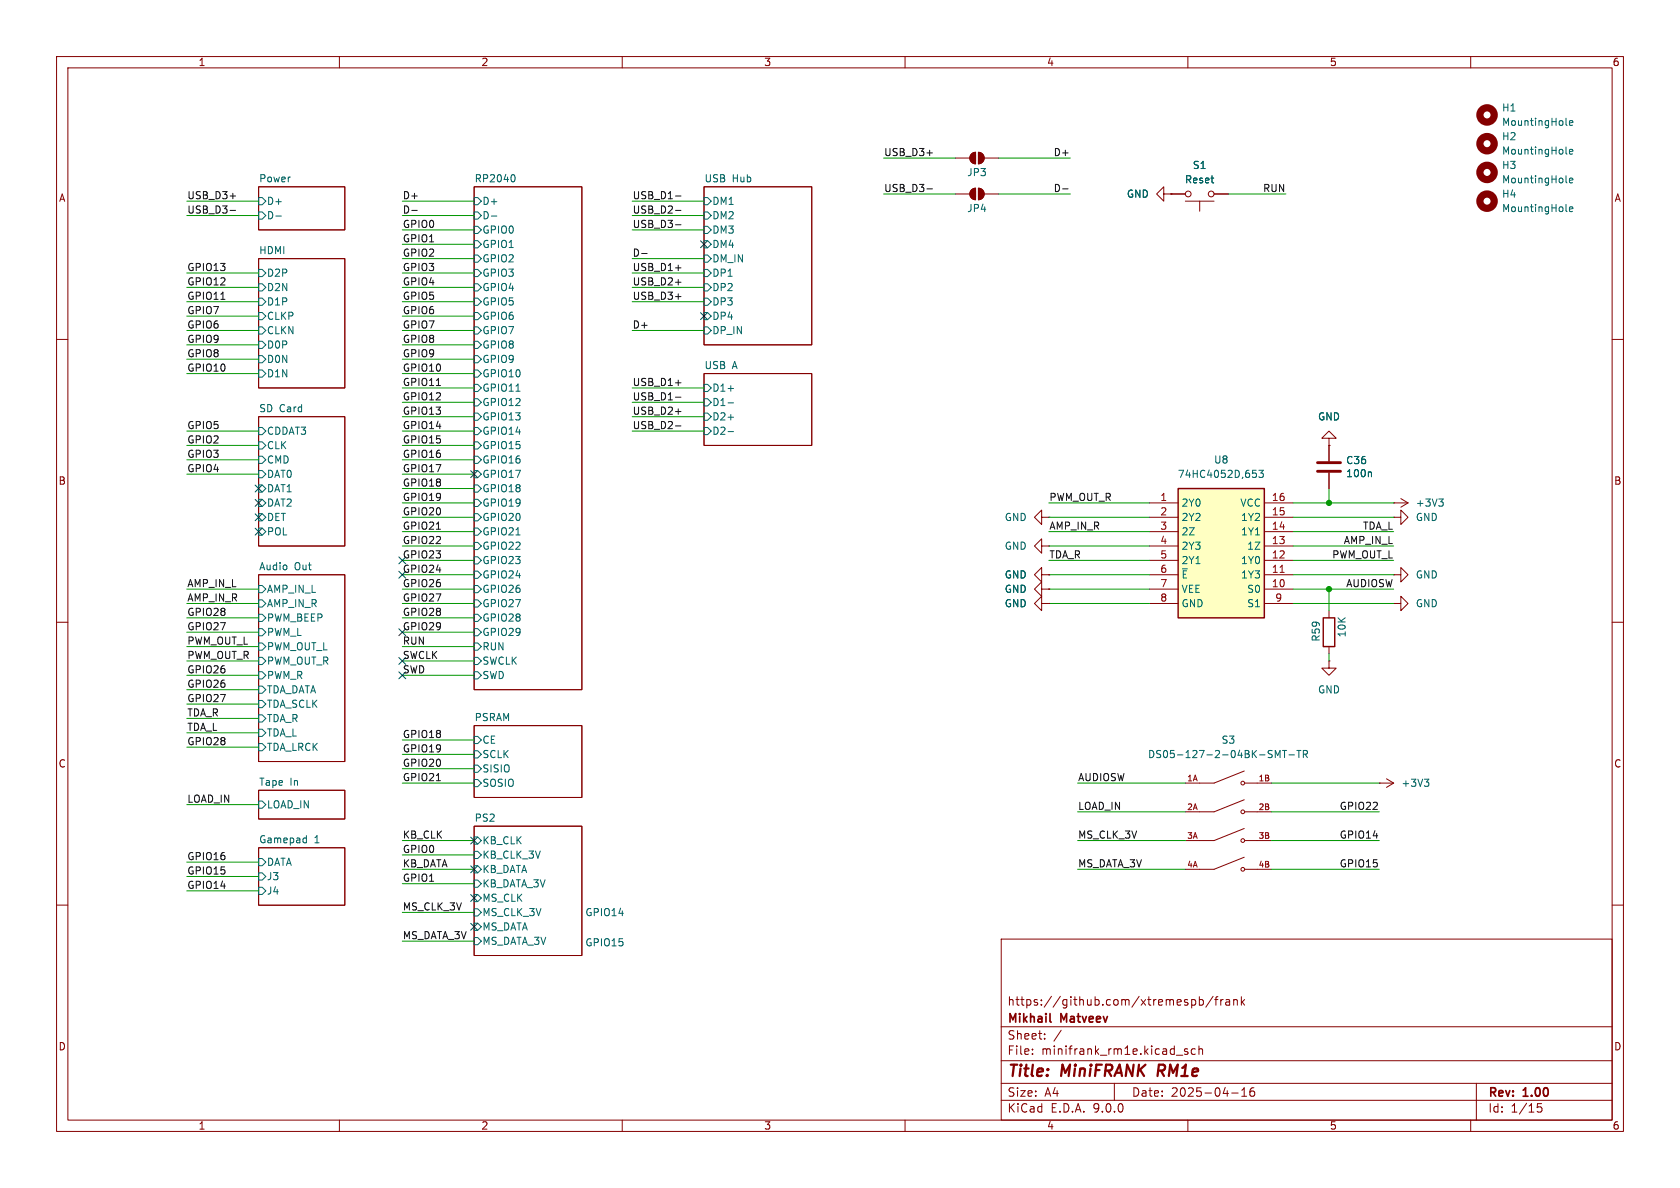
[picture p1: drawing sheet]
<svg xmlns="http://www.w3.org/2000/svg" width="297mm" height="210mm" viewBox="0 0 297 210" stroke-linecap="round" stroke-linejoin="round" font-family="sans-serif">
<g fill="none" stroke="#840000" stroke-width=".18">
<path d="M10 10h277v190h-277zM12 12h273v186h-273zM60 10v2M110 10v2M160 10v2M210 10v2M260 10v2M45.7 33h15.3v7.6h-15.3zM83.8 33h19.1v88.9h-19.1zM124.5 33h19v28h-19zM168.9 27.9h2.5M168.9 34.3h2.5"/>
<path d="M171.7 27.2l.8-.3v2.1a1.02 1.02 0 0 1-1-.7 1.02 1.02 0 0 1 .2-1.1zM171.7 33.6l.8-.3v2a1.02 1.02 0 0 1-1-.6 1.02 1.02 0 0 1 .2-1.1zM173 26.9a1.02 1.02 0 0 1 1 1 1.02 1.02 0 0 1-1 1.1zM173 33.3a1.02 1.02 0 0 1 1 1 1.02 1.02 0 0 1-1 1zM174 27.9h2.5M174 34.3h2.5M45.7 45.7h15.3v22.9h-15.3zM10 60h2M45.7 73.7h15.3v22.8h-15.3zM124.5 66h19v12.7h-19zM285 60h2M246.4 88.9h.1"/>
<path d="M246.4 88.9h2.5M247.6 88.1l1.3 .8M248.9 88.9l-1.3 .8M10 110h2M45.7 101.6h15.3v33h-15.3zM285 110h2M45.7 139.7h15.3v5.1h-15.3zM83.8 128.3h19.1v12.7h-19.1zM45.7 149.9h15.3v10.1h-15.3zM83.8 146.1h19.1v22.8h-19.1zM10 160h2M177 166h108v32h-108z"/>
<path d="M210.7 176.8l.4-.1 .3 .3v.4l-.2 .2h-.5M212 176.8l.5-.1 .2 .3v.4l-.1 .2h-.6M212 176.2v1.5M214.5 176.1l-1.3 2M214.7 176.7h.6M215.3 176.2l-.3 .2v1.3M215.8 176.7v1M216.2 176.7l-.2 .1-.2 .2M216.7 176.8h.6l.1 .9M217.4 177.1h-.5a.29 .29 0 0 0-.2 .3 .29 .29 0 0 0 .2 .3l.5-.1M218.1 176.8l.2-.1 .4 .1v.9M218.1 176.7v1"/>
<path d="M219.5 176.2v1.5M219.6 177.1l.4 .6M220 176.7l-.5 .6M285 160h2M60 198v2M110 198v2M160 198v2M177 194.5h108M177 191.5h108M177 187.5h108M177 181.5h108M182.5 186.3v.1"/>
<path d="M182.5 185.5v.1M184.7 183.6v.1M184.7 182.8v.1M187.6 182.1l-1.3 2M197 191.5v3M208 186.5h1.1M210 185.5l-.4-.1-.2 .2 .1 .2 .5 .2v.3h-.6M210 198v2M211.3 185.5l-.4-.1-.3 .3v.4l.1 .2h.6M212 185.5l.2-.1 .3 .1 .1 .9M212 184.9v1.5M217.7 193.2h1.2"/>
<path d="M219.5 193.8h.9M219.5 192.7l.5-.4v1.5M221.7 192.3a.59 .59 0 0 0-.7 .6v.6l.1 .2 .4 .1 .2-.1 .1-.5-.1-.3h-.5l-.2 .3M260 198v2M261 191.5v6.5M272.5 195.1h-.7l-.1 .7 .3-.1h.5l.1 .3-.1 .5-.2 .1-.6-.1"/>
</g>
<path d="M204.9 188.2l-.3 2" fill="none" stroke="#840000" stroke-width=".4"/>
<path d="M185.6 180.5l.2 .2" fill="none" stroke="#840000" stroke-width=".3"/>
<g fill="none" stroke="#006464" stroke-width=".18">
<path d="M45.7 34.9h.7l.6 .7-.6 .6h-.7zM45.7 37.5h.7l.6 .6-.6 .6h-.7zM48.8 38.2h.9M83.8 34.9h.7l.6 .7-.6 .6h-.7zM83.8 37.5h.7l.6 .6-.6 .6h-.7zM86.9 38.2h.9M90.8 30.9a.79 .79 0 0 1 0 1.2M124.5 34.9h.6l.6 .7-.6 .6h-.6zM124.5 37.5h.6l.6 .6-.6 .6h-.6zM276.8 37.2l.2 .2M276.8 27.1l.2 .1M276.8 32.1l.2 .2"/>
<path d="M277.5 37l.6-.1-.1-.3h-.4l-.1 .1v.6h.5M277.5 26.8l.6-.1-.1-.2-.4-.1-.1 .2v.6h.5M277.5 31.9l.6-.1-.1-.3h-.4l-.1 .2v.6h.5M45.7 47.6h.7l.6 .7-.6 .6h-.7zM45.7 50.2h.7l.6 .6-.6 .6h-.7zM45.7 52.7h.7l.6 .6-.6 .7h-.7zM45.7 55.2h.7l.6 .7-.6 .6h-.7zM45.7 57.8h.7l.6 .6-.6 .7h-.7zM83.8 40h.7l.6 .6-.6 .7h-.7zM83.8 42.5h.7l.6 .7-.6 .6h-.7zM83.8 45.1h.7l.6 .6-.6 .7h-.7zM83.8 47.6h.7l.6 .7-.6 .6h-.7z"/>
<path d="M83.8 50.2h.7l.6 .6-.6 .6h-.7zM83.8 52.7h.7l.6 .6-.6 .7h-.7zM83.8 55.2h.7l.6 .7-.6 .6h-.7zM83.8 57.8h.7l.6 .6-.6 .7h-.7zM124.5 40h.6l.6 .6-.6 .7h-.6zM124.5 42.5h.6l.6 .7-.6 .6h-.6zM124.5 45.1h.6l.6 .6-.6 .7h-.6zM124.5 47.6h.6l.6 .7-.6 .6h-.6zM124.5 50.2h.6l.6 .6-.6 .6h-.6zM124.5 52.7h.6l.6 .6-.6 .7h-.6zM124.5 55.2h.6l.6 .7-.6 .6h-.6zM124.5 57.8h.6l.6 .6-.6 .7h-.6z"/>
<path d="M45.7 60.3h.7l.6 .7-.6 .6h-.7zM45.7 62.9h.7l.6 .6-.6 .6h-.7zM45.7 65.4h.7l.6 .6-.6 .7h-.7zM45.7 75.6h.7l.6 .6-.6 .6h-.7zM45.7 78.1h.7l.6 .6-.6 .7h-.7zM83.8 60.3h.7l.6 .7-.6 .6h-.7zM83.8 62.9h.7l.6 .6-.6 .6h-.7zM83.8 65.4h.7l.6 .6-.6 .7h-.7zM83.8 67.9h.7l.6 .7-.6 .6h-.7zM83.8 70.5h.7l.6 .6-.6 .7h-.7zM83.8 73h.7l.6 .7-.6 .6h-.7zM83.8 75.6h.7l.6 .6-.6 .6h-.7z"/>
<path d="M83.8 78.1h.7l.6 .6-.6 .7h-.7zM91.2 69.2h.7M124.5 67.9h.6l.6 .7-.6 .6h-.6zM124.5 70.5h.6l.6 .6-.6 .7h-.6zM124.5 73h.6l.6 .7-.6 .6h-.6zM124.5 75.6h.6l.6 .6-.6 .6h-.6zM128.7 68.7h1M128.7 71.2h1M128.7 73.8h1M128.7 76.3h1M45.7 80.6h.7l.6 .7-.6 .6h-.7zM45.7 83.2h.7l.6 .6-.6 .7h-.7z"/>
<path d="M45.7 85.7h.7l.6 .7-.6 .6h-.7zM45.7 88.3h.7l.6 .6-.6 .6h-.7zM45.7 90.8h.7l.6 .6-.6 .7h-.7zM45.7 93.3h.7l.6 .7-.6 .6h-.7zM83.8 80.6h.7l.6 .7-.6 .6h-.7zM83.8 83.2h.7l.6 .6-.6 .7h-.7zM83.8 85.7h.7l.6 .7-.6 .6h-.7zM83.8 88.3h.7l.6 .6-.6 .6h-.7zM83.8 90.8h.7l.6 .6-.6 .7h-.7zM83.8 93.3h.7l.6 .7-.6 .6h-.7zM83.8 95.9h.7l.6 .6-.6 .7h-.7zM83.8 98.4h.7l.6 .7-.6 .6h-.7z"/>
<path d="M91.2 94.6h.7M254.4 88.2h.7l-.4 .5M254.9 88.7l.2 .2v.3l-.2 .3M45.7 103.5h.7l.6 .6-.6 .7h-.7zM45.7 106h.7l.6 .7-.6 .6h-.7zM45.7 108.6h.7l.6 .6-.6 .7h-.7zM45.7 111.1h.7l.6 .7-.6 .6h-.7zM45.7 113.7h.7l.6 .6-.6 .6h-.7zM45.7 116.2h.7l.6 .6-.6 .7h-.7zM45.7 118.7h.7l.6 .7-.6 .6h-.7zM83.8 101h.7l.6 .6-.6 .6h-.7zM83.8 103.5h.7l.6 .6-.6 .7h-.7z"/>
<path d="M83.8 106h.7l.6 .7-.6 .6h-.7zM83.8 108.6h.7l.6 .6-.6 .7h-.7zM83.8 111.1h.7l.6 .7-.6 .6h-.7zM83.8 113.7h.7l.6 .6-.6 .6h-.7zM83.8 116.2h.7l.6 .6-.6 .7h-.7zM83.8 118.7h.7l.6 .7-.6 .6h-.7zM45.7 121.3h.7l.6 .6-.6 .7h-.7zM45.7 128.9h.7l.6 .6-.6 .7h-.7zM45.7 131.4h.7l.6 .7-.6 .6h-.7zM45.7 126.4h.7l.6 .6-.6 .6h-.7zM45.7 123.8h.7l.6 .7-.6 .6h-.7zM83.8 130.2h.7l.6 .6-.6 .6h-.7z"/>
<path d="M83.8 132.7h.7l.6 .7-.6 .6h-.7zM83.8 135.3h.7l.6 .6-.6 .6h-.7zM83.8 137.8h.7l.6 .6-.6 .7h-.7zM45.7 141.6h.7l.6 .6-.6 .7h-.7zM45.7 151.8h.7l.6 .6-.6 .6h-.7zM45.7 154.3h.7l.6 .6-.6 .7h-.7zM45.7 156.8h.7l.6 .7-.6 .6h-.7zM53.8 148.1l.4 .1M54.2 147.7v1.3M54.2 148.9l-.4 .1M83.8 148h.7l.6 .6-.6 .6h-.7zM83.8 150.5h.7l.6 .6-.6 .7h-.7z"/>
<path d="M83.8 153h.7l.6 .7-.6 .6h-.7zM83.8 155.6h.7l.6 .6-.6 .6h-.7zM83.8 158.1h.7l.6 .7-.6 .6h-.7zM83.8 160.7h.7l.6 .6-.6 .6h-.7zM83.8 163.2h.7l.6 .6-.6 .7h-.7zM83.8 165.7h.7l.6 .7-.6 .6h-.7z"/>
</g>
<g fill="none" stroke="#840000" stroke-width="1.3">
<circle cx="262.9" cy="30.5" r="1.27"/>
<circle cx="262.9" cy="25.4" r="1.27"/>
<circle cx="262.9" cy="35.6" r="1.27"/>
</g>
<g fill="#840000" stroke="#840000" stroke-width=".18">
<path d="M171.7 27.2l.8-.3v2.1a1.02 1.02 0 0 1-1-.7 1.02 1.02 0 0 1 .2-1.1z"/>
<path d="M173 26.9a1.02 1.02 0 0 1 1 1 1.02 1.02 0 0 1-1 1.1z"/>
<path d="M171.7 33.6l.8-.3v2a1.02 1.02 0 0 1-1-.6 1.02 1.02 0 0 1 .2-1.1z"/>
<path d="M173 33.3a1.02 1.02 0 0 1 1 1 1.02 1.02 0 0 1-1 1z"/>
</g>
<path d="M208.3 86.4h15.2v22.8h-15.2z" fill="#ffffc2"/>
<path d="M208.3 86.4h15.2v22.8h-15.2zM233.9 109.2h2.1v5.1h-2.1z" fill="none" stroke="#840000" stroke-width=".25"/>
<g fill="none" stroke="#840000" stroke-width=".18">
<path d="M205.7 34.3v-1.3l-1.2 1.3 1.2 1.3v-1.3h1.3M207 34.3h.1M207 34.3h2.5M209.5 35.6h5.1M212.1 35.6v1.7M214.6 34.3h2.6M234.9 77.5h1.3l-1.3-1.3-1.2 1.3h1.2v1.2M234.9 78.7h.1M234.9 78.7v2.8M184.1 96.5v-1.2l-1.2 1.2 1.2 1.3v-1.3h1.3M184.1 91.4v-1.2l-1.2 1.2 1.2 1.3v-1.3h1.3M185.4 96.5h.1"/>
<path d="M185.4 91.4h.1M203.2 88.9h5.1M203.2 91.4h5.1M203.2 94h5.1M203.2 96.5h5.1M203.2 99.1h5.1M223.5 88.9h5.1M223.5 91.4h5.1M223.5 94h5.1M223.5 96.5h5.1M223.5 99.1h5.1M234.9 83.6v2.8"/>
<path d="M246.4 91.4h1.2v-1.2l1.3 1.2-1.3 1.3v-1.3M246.4 91.4h.1M184.1 101.6v-1.3l-1.2 1.3 1.2 1.3v-1.3h1.3M184.1 106.7v-1.3l-1.2 1.3 1.2 1.3v-1.3h1.3M184.1 104.1v-1.2l-1.2 1.2 1.2 1.3v-1.3h1.3M185.4 101.6h.1M185.4 106.7h.1M185.4 104.1h.1M203.2 101.6h5.1M203.2 104.1h5.1M203.2 106.7h5.1M223.5 101.6h5.1"/>
<path d="M223.5 104.1h5.1M223.5 106.7h5.1M234.9 116.8v1.3h1.3l-1.3 1.3-1.2-1.3h1.2M234.9 116.8h.1M234.9 108v1.2M234.9 114.3v1.3M246.4 101.6h1.2v-1.3l1.3 1.3-1.3 1.3v-1.3M246.4 101.6h.1M246.4 106.7h1.2v-1.3l1.3 1.3-1.3 1.3v-1.3M246.4 106.7h.1M220 136.3l-5.4 2.1h-5.1M220.1 138.4h4.7"/>
<path d="M243.8 138.4h.1M243.8 138.4h2.6M245.1 137.7l1.3 .7M246.4 138.4l-1.3 .8M220 141.4l-5.4 2.1h-5.1M220 146.5l-5.4 2.1h-5.1M220 151.5l-5.4 2.2h-5.1M220.1 143.5h4.7M220.1 148.6h4.7M220.1 153.7h4.7"/>
<circle cx="210.1" cy="34.3" r=".51"/>
<circle cx="214.1" cy="34.3" r=".51"/>
<circle cx="219.7" cy="138.4" r=".33"/>
<circle cx="219.7" cy="143.5" r=".33"/>
<circle cx="219.7" cy="148.6" r=".33"/>
<circle cx="219.7" cy="153.7" r=".33"/>
</g>
<g fill="none" stroke="#006464" stroke-width=".18">
<path d="M276.8 22l.2 .2M277.5 21.7l.6-.1-.1-.2-.4-.1-.1 .2v.6h.5M221.5 83.1h.6M221.6 83.6h.3l.2 .3-.1 .4-.4 .1M222.6 83.1h.7l-.4 .5 .4 .1v.6l-.2 .1-.5-.1M242.3 83.4l.2 .2v.7M209 100.6h.9M225.5 133.9v-1.2l.4 .9 .4-.9v1.2M226.7 132.7h.8M227.1 132.7v1.2M227.9 133.4h.9M229.3 132.7h.7"/>
<path d="M229.6 132.7v1.2M230.4 133.3h.6l.1-.2v-.3l-.7-.1v1.2M230.7 133.3l.4 .6M251.8 137.7h.8l-.4 .5M252.4 138.2l.2 .3v.3l-.2 .2"/>
</g>
<path d="M226.3 101.2h.7" fill="none" stroke="#a90000" stroke-width=".18"/>
<circle cx="262.9" cy="20.3" r="1.27" fill="none" stroke="#840000" stroke-width="1.3"/>
<path d="M232.9 81.8h4.1M232.9 83.3h4.1" fill="none" stroke="#840000" stroke-width=".51"/>
<g fill="none" stroke="#0f0f0f" stroke-width=".18">
<path d="M40.7 34.7h.9M40.7 37.2h.9M72.8 37.2h1M119.4 34.7h1M119.4 37.2h1M119.4 39.7h1M163.9 33.4h.9M163.9 27h.9M187.9 33.4h.9M39 52.9h.8M113.4 44.8h1M119.4 52.4h1"/>
<path d="M119.4 47.4h1M119.4 49.9h1M77.1 68.2h.8M119.4 72.8h1M119.4 67.7h1M119.4 70.2h1M119.4 75.3h1M77.1 93.6h.8M77.1 138h.8"/>
</g>
<g fill="none" stroke="#009600" stroke-width=".18">
<path d="M33 35.6h12.7M33 38.1h12.7M71.1 35.6h12.7M71.1 38.1h12.7M111.8 35.6h12.7M111.8 38.1h12.7M156.2 34.3h12.7M156.2 27.9h12.7M176.5 34.3h12.7M176.5 27.9h12.7M217.2 34.3h10.1M33 48.3h12.7"/>
<path d="M33 53.3h12.7M33 55.9h12.7M33 58.4h12.7M33 50.8h12.7M71.1 48.3h12.7M71.1 40.6h12.7M71.1 53.3h12.7M71.1 55.9h12.7M71.1 58.4h12.7M71.1 50.8h12.7M71.1 43.2h12.7M71.1 45.7h12.7"/>
<path d="M111.8 48.3h12.7M111.8 40.6h12.7M111.8 53.3h12.7M111.8 58.4h12.7M111.8 50.8h12.7M111.8 45.7h12.7M33 61h12.7M33 78.7h12.7M33 76.2h12.7M33 66h12.7M33 63.5h12.7M71.1 61h12.7"/>
<path d="M71.1 78.7h12.7M71.1 76.2h12.7M71.1 66h12.7M71.1 63.5h12.7M71.1 73.7h12.7M71.1 71.1h12.7M71.1 68.6h12.7M111.8 76.2h12.7M111.8 73.7h12.7M111.8 71.1h12.7M111.8 68.6h12.7M33 83.8h12.7"/>
<path d="M33 81.3h12.7M71.1 96.5h12.7M71.1 99.1h12.7M71.1 83.8h12.7M71.1 81.3h12.7M71.1 88.9h12.7M71.1 91.4h12.7M71.1 94h12.7M71.1 86.4h12.7M185.4 96.5h17.8M185.4 99.1h17.8M185.4 88.9h17.8"/>
<path d="M185.4 91.4h17.8M185.4 94h17.8M228.6 96.5h17.8M228.6 99.1h17.8M228.6 88.9h17.8M228.6 91.4h17.8M228.6 94h17.8M234.9 86.4v2.5M33 104.1h12.7M33 106.7h12.7M33 114.3h12.7M33 111.8h12.7"/>
<path d="M33 109.2h12.7M33 116.8h12.7M33 119.4h12.7M71.1 101.6h12.7M71.1 104.1h12.7M71.1 106.7h12.7M71.1 114.3h12.7M71.1 111.8h12.7M71.1 109.2h12.7M71.1 116.8h12.7M71.1 119.4h12.7M185.4 101.6h17.8"/>
<path d="M185.4 104.1h17.8M185.4 106.7h17.8M228.6 101.6h17.8M228.6 104.1h17.8M228.6 106.7h17.8M234.9 104.1v3.9M234.9 115.6v1.2M33 132.1h12.7M33 129.5h12.7M33 121.9h12.7M33 124.5h12.7M33 127h12.7"/>
<path d="M71.1 138.4h12.7M71.1 135.9h12.7M71.1 133.4h12.7M71.1 130.8h12.7M190.5 138.4h19M224.8 138.4h19M33 152.4h12.7M33 142.2h12.7M33 157.5h12.7M33 154.9h12.7M71.1 151.1h12.7M71.1 153.7h12.7"/>
<path d="M71.1 148.6h12.7M71.1 156.2h12.7M190.5 153.7h19M190.5 148.6h19M190.5 143.5h19M224.8 153.7h19M224.8 148.6h19M224.8 143.5h19M71.1 161.3h12.7M71.1 166.4h12.7"/>
</g>
<g fill="none" stroke="#000084" stroke-width=".18">
<path d="M123.9 42.6l1.2 1.2M123.9 55.3l1.2 1.2M125.1 42.6l-1.2 1.2M125.1 55.3l-1.2 1.2M45.1 88.3l1.2 1.2M45.1 90.8l1.2 1.2M45.1 93.4l1.2 1.2M45.1 85.8l1.2 1.2M46.3 88.3l-1.2 1.2M46.3 90.8l-1.2 1.2M46.3 93.4l-1.2 1.2M46.3 85.8l-1.2 1.2"/>
<path d="M70.5 98.5l1.2 1.2M71.7 98.5l-1.2 1.2M83.2 83.2l1.2 1.2M84.4 83.2l-1.2 1.2M70.5 111.2l1.2 1.2M70.5 101l1.2 1.2M70.5 116.2l1.2 1.2M70.5 118.8l1.2 1.2M71.7 111.2l-1.2 1.2M71.7 101l-1.2 1.2M71.7 116.2l-1.2 1.2M71.7 118.8l-1.2 1.2"/>
<path d="M83.2 153.1l1.2 1.2M83.2 158.1l1.2 1.3M83.2 148l1.2 1.2M84.4 153.1l-1.2 1.2M84.4 158.1l-1.2 1.3M84.4 148l-1.2 1.2M83.2 163.2l1.2 1.2M84.4 163.2l-1.2 1.2"/>
</g>
<g fill="#009600" stroke="#009600" stroke-width=".18">
<circle cx="234.9" cy="88.9" r=".46"/>
<circle cx="234.9" cy="104.1" r=".46"/>
</g>
<g font-size="2.8" fill="#840000">
<text x="178" y="190.9">Title:</text>
<text x="187.7" y="190.9">MiniFRANK</text>
<text x="205.5" y="190.9">RM1e</text>
</g>
<g font-size="2.1" fill="#840000">
<text x="178" y="178">https://github.com/xtremespb/frank</text>
<text x="178" y="184">Sheet:</text>
<text x="178" y="181.2">Mikhail</text>
<text x="187.6" y="181.2">Matveev</text>
<text x="178" y="186.7">File:</text>
<text x="184.1" y="186.7">minifrank_rm1e.kicad_sch</text>
<text x="178" y="196.9">KiCad</text>
<text x="178" y="194.1">Size:</text>
<text x="184.7" y="194.1">A4</text>
<text x="185.7" y="196.9">E.D.A.</text>
<text x="193.3" y="196.9">9.0.0</text>
<text x="200" y="194.1">Date:</text>
<text x="207" y="194.1">2025-04-16</text>
<text x="263" y="194.3">Rev:</text>
<text x="263" y="196.9">Id:</text>
<text x="267.1" y="196.9">1/15</text>
<text x="269.4" y="194.3">1.00</text>
</g>
<g font-size="1.8" fill="#840000">
<text x="35" y="11.9">1</text>
<text x="85" y="11.9">2</text>
<text x="135" y="11.9">3</text>
<text x="185" y="11.9">4</text>
<text x="235" y="11.9">5</text>
<text x="285" y="11.9">6</text>
<text x="10.3" y="35.9">A</text>
<text x="285.3" y="35.9">A</text>
<text x="10.3" y="85.9">B</text>
<text x="285.3" y="85.9">B</text>
<text x="10.3" y="135.9">C</text>
<text x="285.3" y="135.9">C</text>
<text x="10.3" y="185.9">D</text>
<text x="285.3" y="185.9">D</text>
<text x="35" y="199.9">1</text>
<text x="85" y="199.9">2</text>
<text x="135" y="199.9">3</text>
<text x="185" y="199.9">4</text>
<text x="235" y="199.9">5</text>
<text x="285" y="199.9">6</text>
</g>
<g font-size="1.8" fill="#006464">
<text x="265.4" y="19.9">H1</text>
<text x="265.4" y="22.5">MountingHole</text>
<text x="265.4" y="25">H2</text>
<text x="265.4" y="27.5">MountingHole</text>
<text x="45.7" y="32.3">Power</text>
<text x="83.8" y="32.3">RP2040</text>
<text x="124.5" y="32.3">USB</text>
<text x="129.4" y="32.3">Hub</text>
<text x="170.9" y="31.3">JP3</text>
<text x="199.1" y="35.2">GND</text>
<text x="209.4" y="32.6">Reset</text>
<text x="210.8" y="30.1">S1</text>
<text x="265.4" y="35.2">H4</text>
<text x="265.4" y="30.1">H3</text>
<text x="265.4" y="32.6">MountingHole</text>
<text x="47.1" y="36.4">D+</text>
<text x="47.1" y="39">D-</text>
<text x="85.2" y="36.4">D+</text>
<text x="85.2" y="39">D-</text>
<text x="85.2" y="41.5">GPIO0</text>
<text x="125.8" y="36.4">DM1</text>
<text x="125.8" y="39">DM2</text>
<text x="125.8" y="41.5">DM3</text>
<text x="170.9" y="37.7">JP4</text>
<text x="265.4" y="37.7">MountingHole</text>
<text x="45.7" y="45">HDMI</text>
<text x="85.2" y="44">GPIO1</text>
<text x="85.2" y="46.6">GPIO2</text>
<text x="125.8" y="44">DM4</text>
<text x="125.8" y="46.6">DM_IN</text>
<text x="47.1" y="49.1">D2P</text>
<text x="47.1" y="51.7">D2N</text>
<text x="85.2" y="49.1">GPIO3</text>
<text x="85.2" y="51.7">GPIO4</text>
<text x="125.8" y="49.1">DP1</text>
<text x="125.8" y="51.7">DP2</text>
<text x="47.1" y="54.2">D1P</text>
<text x="47.1" y="56.7">CLKP</text>
<text x="47.1" y="59.3">CLKN</text>
<text x="85.2" y="54.2">GPIO5</text>
<text x="85.2" y="56.7">GPIO6</text>
<text x="85.2" y="59.3">GPIO7</text>
<text x="125.8" y="54.2">DP3</text>
<text x="125.8" y="56.7">DP4</text>
<text x="125.8" y="59.3">DP_IN</text>
<text x="47.1" y="61.8">D0P</text>
<text x="47.1" y="64.4">D0N</text>
<text x="85.2" y="61.8">GPIO8</text>
<text x="85.2" y="64.4">GPIO9</text>
<text x="124.5" y="65.3">USB</text>
<text x="129.4" y="65.3">A</text>
<text x="47.1" y="66.9">D1N</text>
<text x="85.2" y="66.9">GPIO10</text>
<text x="85.2" y="69.4">GPIO11</text>
<text x="85.2" y="72">GPIO12</text>
<text x="125.8" y="69.4">D1+</text>
<text x="125.8" y="72">D1-</text>
<text x="45.7" y="72.9">SD Card</text>
<text x="47.1" y="77.1">CDDAT3</text>
<text x="85.2" y="74.5">GPIO13</text>
<text x="85.2" y="77.1">GPIO14</text>
<text x="125.8" y="74.5">D2+</text>
<text x="125.8" y="77.1">D2-</text>
<text x="232.9" y="74.5">GND</text>
<text x="47.1" y="79.6">CLK</text>
<text x="47.1" y="82.1">CMD</text>
<text x="85.2" y="79.6">GPIO15</text>
<text x="85.2" y="82.1">GPIO16</text>
<text x="214.5" y="82.1">U8</text>
<text x="237.9" y="82.2">C36</text>
<text x="47.1" y="84.7">DAT0</text>
<text x="47.1" y="87.2">DAT1</text>
<text x="47.1" y="89.8">DAT2</text>
<text x="85.2" y="84.7">GPIO17</text>
<text x="85.2" y="87.2">GPIO18</text>
<text x="85.2" y="89.8">GPIO19</text>
<text x="208.1" y="84.7">74HC4052D,653</text>
<text x="208.8" y="89.8">2Y0</text>
<text x="219.2" y="89.8">VCC</text>
<text x="237.9" y="84.6">100n</text>
<text x="250.2" y="89.8">+3V3</text>
<text x="47.1" y="92.3">DET</text>
<text x="47.1" y="94.8">POL</text>
<text x="85.2" y="92.3">GPIO20</text>
<text x="85.2" y="94.8">GPIO21</text>
<text x="177.5" y="92.3">GND</text>
<text x="208.8" y="92.3">2Y2</text>
<text x="208.8" y="94.8">2Z</text>
<text x="219.3" y="92.3">1Y2</text>
<text x="219.3" y="94.8">1Y1</text>
<text x="250.2" y="92.3">GND</text>
<text x="45.7" y="100.9">Audio</text>
<text x="52" y="100.9">Out</text>
<text x="85.2" y="97.4">GPIO22</text>
<text x="85.2" y="99.9">GPIO23</text>
<text x="177.5" y="97.4">GND</text>
<text x="208.8" y="97.4">2Y3</text>
<text x="208.8" y="99.9">2Y1</text>
<text x="219.3" y="99.9">1Y0</text>
<text x="220.4" y="97.4">1Z</text>
<text x="47.1" y="105">AMP_IN_L</text>
<text x="47.1" y="107.5">AMP_IN_R</text>
<text x="85.2" y="102.5">GPIO24</text>
<text x="85.2" y="105">GPIO26</text>
<text x="85.2" y="107.5">GPIO27</text>
<text x="177.5" y="102.5">GND</text>
<text x="177.5" y="107.5">GND</text>
<text x="177.5" y="105">GND</text>
<text x="208.8" y="102.5">~{E}</text>
<text x="208.8" y="105">VEE</text>
<text x="208.8" y="107.5">GND</text>
<text x="219.3" y="102.5">1Y3</text>
<text x="220.4" y="105">S0</text>
<text x="220.4" y="107.5">S1</text>
<text x="250.2" y="102.5">GND</text>
<text x="250.2" y="107.5">GND</text>
<text x="47.1" y="110.1">PWM_BEEP</text>
<text x="47.1" y="112.6">PWM_L</text>
<text x="85.2" y="110.1">GPIO28</text>
<text x="85.2" y="112.6">GPIO29</text>
<text x="233.5" y="113.5" transform="rotate(-90 233.5 113.5)">R59</text>
<text x="238.1" y="112.8" transform="rotate(-90 238.1 112.8)">10K</text>
<text x="47.1" y="115.2">PWM_OUT_L</text>
<text x="47.1" y="117.7">PWM_OUT_R</text>
<text x="85.2" y="115.2">RUN</text>
<text x="85.2" y="117.7">SWCLK</text>
<text x="47.1" y="120.2">PWM_R</text>
<text x="47.1" y="122.8">TDA_DATA</text>
<text x="47.1" y="125.3">TDA_SCLK</text>
<text x="85.2" y="120.2">SWD</text>
<text x="232.9" y="122.8">GND</text>
<text x="47.1" y="130.4">TDA_L</text>
<text x="47.1" y="127.9">TDA_R</text>
<text x="83.8" y="127.6">PSRAM</text>
<text x="85.2" y="131.7">CE</text>
<text x="215.9" y="131.7">S3</text>
<text x="47.1" y="132.9">TDA_LRCK</text>
<text x="85.2" y="134.2">SCLK</text>
<text x="85.2" y="136.8">SISIO</text>
<text x="202.9" y="134.2">DS05-127-2-04BK-SMT-TR</text>
<text x="45.7" y="139">Tape</text>
<text x="47.1" y="143.1">LOAD_IN</text>
<text x="51.2" y="139">In</text>
<text x="85.2" y="139.3">SOSIO</text>
<text x="247.7" y="139.3">+3V3</text>
<text x="45.7" y="149.1">Gamepad</text>
<text x="55.5" y="149.1">1</text>
<text x="83.8" y="145.3">PS2</text>
<text x="85.2" y="149.5">KB_CLK</text>
<text x="47.1" y="153.3">DATA</text>
<text x="47.1" y="155.8">J3</text>
<text x="85.2" y="152">KB_CLK_3V</text>
<text x="85.2" y="154.5">KB_DATA</text>
<text x="47.1" y="158.3">J4</text>
<text x="85.2" y="157.1">KB_DATA_3V</text>
<text x="85.2" y="159.6">MS_CLK</text>
<text x="85.2" y="162.2">MS_CLK_3V</text>
<text x="85.2" y="164.7">MS_DATA</text>
<text x="85.2" y="167.2">MS_DATA_3V</text>
</g>
<g font-size="1.8" fill="#0f0f0f">
<text x="156.2" y="27.7">USB_D3+</text>
<text x="186.2" y="27.7">D+</text>
<text x="33" y="35.3">USB_D3+</text>
<text x="71.1" y="35.3">D+</text>
<text x="111.8" y="35.3">USB_D1-</text>
<text x="156.2" y="34">USB_D3-</text>
<text x="186.2" y="34">D-</text>
<text x="223.2" y="34">RUN</text>
<text x="33" y="37.8">USB_D3-</text>
<text x="71.1" y="37.8">D-</text>
<text x="71.1" y="40.4">GPIO0</text>
<text x="111.8" y="37.8">USB_D2-</text>
<text x="111.8" y="40.4">USB_D3-</text>
<text x="33" y="48">GPIO13</text>
<text x="71.1" y="48">GPIO3</text>
<text x="71.1" y="45.5">GPIO2</text>
<text x="71.1" y="42.9">GPIO1</text>
<text x="111.8" y="45.5">D-</text>
<text x="111.8" y="48">USB_D1+</text>
<text x="33" y="50.5">GPIO12</text>
<text x="33" y="53.1">GPIO11</text>
<text x="71.1" y="50.5">GPIO4</text>
<text x="71.1" y="53.1">GPIO5</text>
<text x="111.8" y="53.1">USB_D3+</text>
<text x="111.8" y="50.5">USB_D2+</text>
<text x="33" y="58.2">GPIO6</text>
<text x="33" y="55.6">GPIO7</text>
<text x="71.1" y="58.2">GPIO7</text>
<text x="71.1" y="55.6">GPIO6</text>
<text x="111.8" y="58.2">D+</text>
<text x="33" y="63.2">GPIO8</text>
<text x="33" y="60.7">GPIO9</text>
<text x="33" y="65.8">GPIO10</text>
<text x="71.1" y="63.2">GPIO9</text>
<text x="71.1" y="65.8">GPIO10</text>
<text x="71.1" y="60.7">GPIO8</text>
<text x="71.1" y="70.9">GPIO12</text>
<text x="71.1" y="68.3">GPIO11</text>
<text x="111.8" y="68.3">USB_D1+</text>
<text x="111.8" y="70.9">USB_D1-</text>
<text x="33" y="75.9">GPIO5</text>
<text x="71.1" y="75.9">GPIO14</text>
<text x="71.1" y="73.4">GPIO13</text>
<text x="111.8" y="73.4">USB_D2+</text>
<text x="111.8" y="75.9">USB_D2-</text>
<text x="33" y="83.6">GPIO4</text>
<text x="33" y="81">GPIO3</text>
<text x="33" y="78.5">GPIO2</text>
<text x="71.1" y="78.5">GPIO15</text>
<text x="71.1" y="83.6">GPIO17</text>
<text x="71.1" y="81">GPIO16</text>
<text x="71.1" y="86.1">GPIO18</text>
<text x="71.1" y="88.6">GPIO19</text>
<text x="185.4" y="88.6">PWM_OUT_R</text>
<text x="71.1" y="93.7">GPIO21</text>
<text x="71.1" y="91.2">GPIO20</text>
<text x="185.4" y="93.7">AMP_IN_R</text>
<text x="240.9" y="93.7">TDA_L</text>
<text x="71.1" y="101.3">GPIO24</text>
<text x="71.1" y="96.3">GPIO22</text>
<text x="71.1" y="98.8">GPIO23</text>
<text x="185.4" y="98.8">TDA_R</text>
<text x="235.4" y="98.8">PWM_OUT_L</text>
<text x="237.5" y="96.3">AMP_IN_L</text>
<text x="33" y="106.4">AMP_IN_R</text>
<text x="33" y="103.9">AMP_IN_L</text>
<text x="71.1" y="103.9">GPIO26</text>
<text x="71.1" y="106.4">GPIO27</text>
<text x="237.9" y="103.9">AUDIOSW</text>
<text x="33" y="109">GPIO28</text>
<text x="33" y="111.5">GPIO27</text>
<text x="71.1" y="111.5">GPIO29</text>
<text x="71.1" y="109">GPIO28</text>
<text x="33" y="116.6">PWM_OUT_R</text>
<text x="33" y="119.1">GPIO26</text>
<text x="33" y="114">PWM_OUT_L</text>
<text x="71.1" y="114">RUN</text>
<text x="71.1" y="116.6">SWCLK</text>
<text x="71.1" y="119.1">SWD</text>
<text x="33" y="124.2">GPIO27</text>
<text x="33" y="121.7">GPIO26</text>
<text x="33" y="126.7">TDA_R</text>
<text x="33" y="129.3">TDA_L</text>
<text x="33" y="131.8">GPIO28</text>
<text x="71.1" y="130.5">GPIO18</text>
<text x="71.1" y="135.6">GPIO20</text>
<text x="71.1" y="133.1">GPIO19</text>
<text x="33" y="142">LOAD_IN</text>
<text x="71.1" y="138.2">GPIO21</text>
<text x="190.5" y="143.2">LOAD_IN</text>
<text x="190.5" y="138.2">AUDIOSW</text>
<text x="236.7" y="143.2">GPIO22</text>
<text x="71.1" y="148.3">KB_CLK</text>
<text x="190.5" y="148.3">MS_CLK_3V</text>
<text x="236.7" y="148.3">GPIO14</text>
<text x="33" y="154.7">GPIO15</text>
<text x="33" y="152.1">GPIO16</text>
<text x="71.1" y="155.9">GPIO1</text>
<text x="71.1" y="153.4">KB_DATA</text>
<text x="71.1" y="150.9">GPIO0</text>
<text x="190.5" y="153.4">MS_DATA_3V</text>
<text x="236.7" y="153.4">GPIO15</text>
<text x="33" y="157.2">GPIO14</text>
<text x="71.1" y="161">MS_CLK_3V</text>
<text x="71.1" y="166.1">MS_DATA_3V</text>
</g>
<g font-size="1.8" fill="#a90000">
<text x="205" y="88.6">1</text>
<text x="224.7" y="88.6">16</text>
<text x="205" y="91.2">2</text>
<text x="205" y="93.7">3</text>
<text x="224.7" y="91.2">15</text>
<text x="224.7" y="93.7">14</text>
<text x="205" y="96.3">4</text>
<text x="205" y="98.8">5</text>
<text x="205" y="101.3">6</text>
<text x="224.7" y="96.3">13</text>
<text x="224.7" y="98.8">12</text>
<text x="224.7" y="101.3">11</text>
<text x="205" y="103.9">7</text>
<text x="205" y="106.4">8</text>
<text x="224.7" y="103.9">10</text>
<text x="225.4" y="106.4">9</text>
</g>
<g font-size="1.8" fill="#0000c2">
<text x="103.4" y="167.5">GPIO15</text>
<text x="103.4" y="162.2">GPIO14</text>
</g>
<g font-size="1.4" fill="#a90000">
<text x="209.8" y="138.2">1A</text>
<text x="209.8" y="143.3">2A</text>
<text x="222.4" y="138.2">1B</text>
<text x="222.4" y="143.3">2B</text>
<text x="209.8" y="148.3">3A</text>
<text x="222.4" y="148.3">3B</text>
<text x="209.8" y="153.4">4A</text>
<text x="222.4" y="153.4">4B</text>
</g>
</svg>
